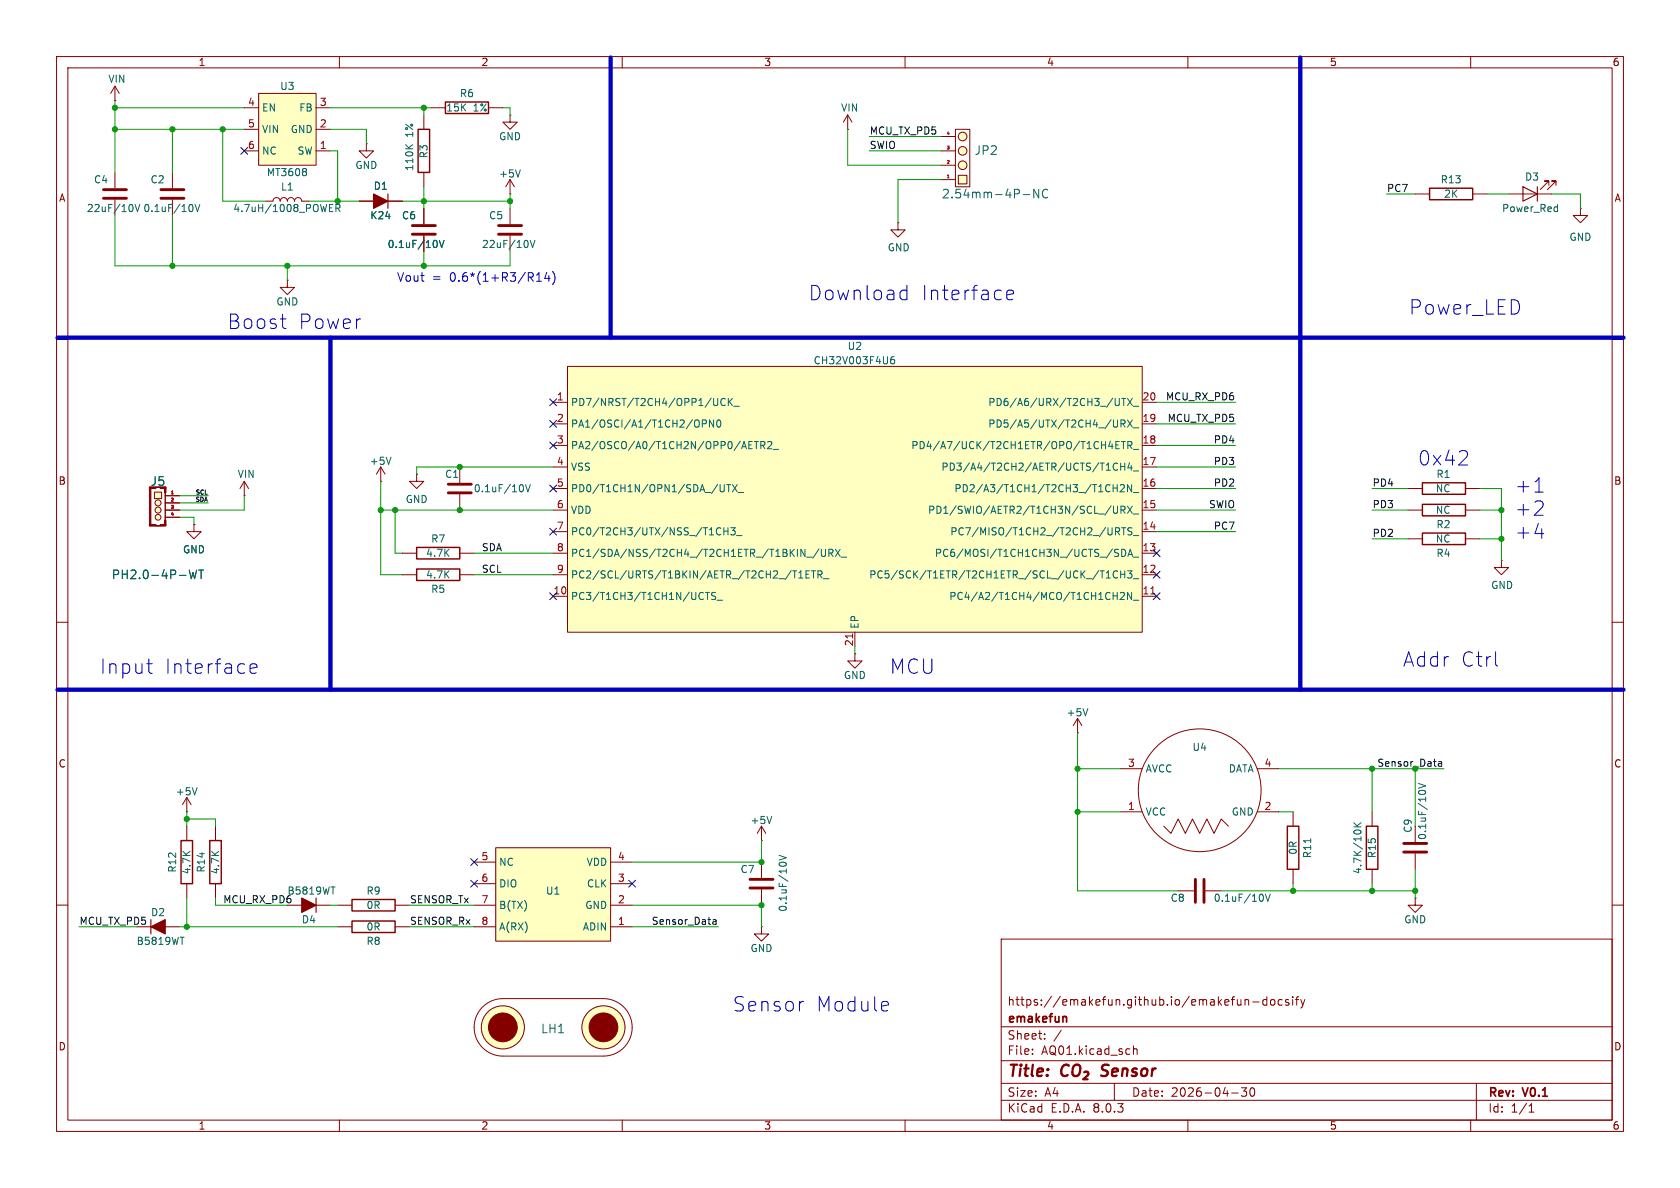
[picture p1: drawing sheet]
<svg xmlns="http://www.w3.org/2000/svg" width="297mm" height="210mm" viewBox="0 0 297 210" stroke-linecap="round" stroke-linejoin="round" font-family="sans-serif">
<g fill="none" stroke="#840000" stroke-width=".18">
<path d="M10 10h277v190h-277zM12 12h273v186h-273zM20.3 17.8h.1M20.3 15.2l-.7 1.3M20.3 15.2v2.6M20.3 15.2l.8 1.3M60 10v2M110 10v2M160 10v2M210 10v2M260 10v2M10 60h2"/>
<path d="M285 60h2M34.3 92.7v1.3h1.3l-1.3 1.3-1.3-1.3h1.3M34.3 92.7h.1M73.7 83.8v1.3h1.2l-1.2 1.3-1.3-1.3h1.3M73.7 83.8h.1M10 110h2M285 110h2M10 160h2M285 160h2M177 166h108v32h-108zM220.1 176.7v1M220.1 176.8l.2-.1 .4 .1v.9"/>
<path d="M221.5 177.1h1.1M224 176.8l-.5-.1-.3 .3v.4l.2 .2h.6M224 176.2v1.5M224.7 176.8l.2-.1 .4 .1 .1 .6-.2 .2-.3 .1-.2-.1zM226.7 176.8l-.5-.1-.2 .3v.4l.1 .2h.6M227.8 176.8l-.3-.1-.3 .2 .1 .2 .5 .2v.3h-.6M228.5 176.2v.1M228.5 176.7v1M229 176.7h.6M229.6 176.2l-.4 .2v1.3M230 176.7l.3 1M230.3 177.7l-.1 .4-.2 .1"/>
<path d="M230.7 176.7l-.4 1M60 198v2M110 198v2M160 198v2M177 194.5h108M177 191.5h108M177 187.5h108M177 181.5h108M182.5 186.3v.1M182.5 185.5v.1M184.7 183.6v.1M184.7 182.8v.1"/>
<path d="M187.6 182.1l-1.3 2M197 191.5v3M200.4 184.9v1.5M200.4 185.5l.2-.1 .4 .1v.9M210 198v2M217.7 193.2h1.2M219.5 192.3h.9l-.5 .6 .4 .1v.7l-.2 .1h-.4l-.2-.1M221.2 192.4l.1-.1a.81 .81 0 0 1 .6 .6 .81 .81 0 0 1-.3 .8l-.1 .1a.81 .81 0 0 1-.6-.6 .81 .81 0 0 1 .3-.8zM260 198v2M261 191.5v6.5M270.3 196.6h.9M270.3 195.5l.4-.4v1.5"/>
</g>
<path d="M189 188.4a.88 .88 0 0 0-1.1 0 .88 .88 0 0 0-.3 1 .69 .69 0 0 0 .3 .7 .69 .69 0 0 0 .9-.1M189.8 188.5a.69 .69 0 0 1 1.1 0 1.47 1.47 0 0 1-.6 1.7l-.5-.1a1.5 1.5 0 0 1 0-1.6zM191.7 189.5l.2-.1 .4 .1 .1 .4-.9 .9h.8M194.6 190.1l.3 .1M195 188.4l-.2 .4 .1 .2" fill="none" stroke="#840000" stroke-width=".4"/>
<path d="M188.3 179.7l.3 .2v.8" fill="none" stroke="#840000" stroke-width=".3"/>
<path d="M100.3 64.8h101.6v47h-101.6z" fill="#ffffc2"/>
<g fill="none" stroke="#840000" stroke-width=".18">
<path d="M63.5 35.6h7.6M250.2 34.3h2.5M260.3 34.3h2.6M266.7 34.3h7.6M273.8 32.8v-.8h-.8h.8l-1.5 1.5M275.1 32.8v-.8h-.8h.8l-1.5 1.5M279.4 36.8v1.3h1.3l-1.3 1.3-1.3-1.3h1.3M279.4 36.8h.1M97.8 71.1h2.5M97.8 78.7h2.5M97.8 74.9h2.5M100.3 64.8h101.6v47h-101.6z"/>
<path d="M201.9 71.1h2.6M201.9 78.7h2.6M201.9 74.9h2.6M67.3 85.1h.1M67.3 82.6l-.8 1.2M67.3 82.6v2.5M67.3 82.6l.8 1.2M81.3 82.6v2.7M81.3 87.4v2.8M97.8 97.8h2.5M97.8 94h2.5M97.8 90.2h2.5"/>
<path d="M97.8 86.4h2.5M97.8 82.6h2.5M201.9 97.8h2.6M201.9 94h2.6M201.9 90.2h2.6M201.9 86.4h2.6M201.9 82.6h2.6M248.9 86.4h2.6M259.1 86.4h2.5M265.4 99.1v1.2h1.3l-1.3 1.3-1.2-1.3h1.2M265.4 99.1h.1M97.8 105.4h2.5"/>
<path d="M97.8 101.6h2.5M151.1 115.6v1.2h1.3l-1.3 1.3-1.2-1.3h1.2M151.1 115.6h.1M151.1 111.8v2.5M201.9 105.4h2.6M201.9 101.6h2.6M228.6 143.5v2.6M228.6 153.7v2.5M242.6 143.5v2.6M242.6 153.7v2.5M250.2 158.8v1.2h1.3l-1.3 1.3-1.3-1.3h1.3M250.2 158.8h.1"/>
<path d="M250.2 146.1v2.7M250.2 150.9v2.8M50.8 160h7.6M59.7 160h2.5M59.7 163.8h2.5M69.8 160h2.6M69.8 163.8h2.6"/>
</g>
<g fill="none" stroke="#006464" stroke-width=".18">
<path d="M275 36.6h.3M275.3 36.1v1.3M275.3 37.3l-.3 .1M123.6 74.4v.9M124.2 74.9l.6-.1 .1-.1-.1-.3-.6-.2v1.3M126.2 74.2v1.3l-.8-1.3v1.3M126.8 74.4l.2-.2a.68 .68 0 0 1 .4 .7 .68 .68 0 0 1-.4 .6l-.2-.1-.1-.4zM126.9 70.4v1.1l-.3 .2M128.2 70.6a.6 .6 0 0 0-.8 .4 .6 .6 0 0 0 .6 .7l.2-.1M128.8 70.4v1.3M128.9 71l.6 .7M129.5 70.4l-.7 .8"/>
<path d="M129.7 71.8h1M132.4 79.3h.6M132.4 78h.6M133.4 78h.7M133.7 78v1.3M134.5 78.7h.6l.1-.2v-.3l-.7-.2v1.3M134.8 78.7l.4 .6M135.7 78.2l.5-.2 .2 .4-.7 .9h.7M136.7 79.4h.9M158.1 63l-.4 .1a.86 .86 0 0 0 0 1.2l.4-.1 .1-.4-.3-.3h-.2l-.3 .3M196 78.9h.8M197.3 78.7h.4"/>
<path d="M197.9 78h-.6v1.3h.6M197.9 70.4v1.1l-.3 .2M198.2 74.9l.6-.1 .1-.1-.1-.3-.6-.2v1.3M198.2 78h.8M198.3 70.4h.7M198.5 74.9l.4 .6M198.6 78v1.3M198.7 70.4v1.3M199.3 74.2l.9 1.3M199.3 70.4l.9 1.3M199.4 78.7h.6l.1-.2v-.3l-.7-.2v1.3M199.7 78.7l.4 .6"/>
<path d="M200.2 74.2l-.9 1.3M200.2 70.4l-.9 1.3M200.4 71.8h.9M200.4 79.4h.9M200.4 75.6h.9M69.1 80.8l-.4 1.3M92.4 85.7l.1 .5-.1 .7M92.9 85.7l.4 1.2 .4-1.2M127.2 93.3l.2 .1M127.4 94.4l-.2 .2M128 93.3v1.3M128 93.9h.7"/>
<path d="M128 85.7v1l-.1 .2h-.4M128.5 85.7h.7M128.7 93.3v1.3M128.8 85.7v1.2M129.2 93.3h.8l-.5 .5 .4 .1v.5l-.2 .2-.5-.2M129.5 85.7l.8 1.2M130.2 94.7h1M130.3 85.7l-.8 1.2M130.5 87.1h1M144.8 97l-1.1 1.7M145.2 97.1v1l.2 .3 .4-.1 .1-.2v-1M146.5 97.8l.6-.1 .2-.2-.1-.3-.7-.1v1.3"/>
<path d="M146.8 97.8l.5 .6M147.7 97.1l.8 1.3M148.5 97.1l-.8 1.3M148.7 98.5h1M196.8 86.3h.7M197.2 93.3h.5l.2 .2-.1 .4-.6 .1M197.3 97.1l.5 .1M197.5 85.7v1.2M197.5 97.8l.3 .2-.3 .4M197.5 94l.4 .6M197.6 82a.6 .6 0 0 0-.9 .4 .6 .6 0 0 0 .6 .7l.3-.1M197.6 89.5l-.1 1.1-.2 .1-.4-.1"/>
<path d="M198.1 85.8l.4-.1 .3 .3-.8 .9h.8M198.1 81.9v1.2M198.1 82.5h.7M198.2 90.1h.6l.1-.2-.1-.3-.6-.1v1.2M198.3 97.1a.64 .64 0 0 1 .7 .6 .64 .64 0 0 1-.7 .7zM198.3 93.3h.7M198.5 90.1l.4 .6M198.7 93.3v1.3M198.8 81.9v1.2M199.3 89.5l.9 1.2M199.4 98.4l.4-1.3 .4 1.3M199.5 98h.6"/>
<path d="M199.7 81.8l-.3 .9h.8M200 82.3v.8M200.1 85.7v1.2l-.8-1.2v1.2M200.1 93.4l-.5-.1-.2 .1v.4l.6 .2 .1 .3-.2 .3-.5-.1M200.2 89.5l-.9 1.2M200.4 98.5h.9M200.4 94.7h.9M200.4 90.9h.9M200.4 87.1h.9M200.4 83.3h.9M124.7 104.7h.7M125.1 104.7v1.3"/>
<path d="M126.5 104.8l-.5-.1-.1 .1v.4l.5 .2 .1 .3-.2 .3-.5-.1M126.8 106.1h.9M141.2 102.2h.7M141.2 101.3l.4-.4v1.3M142.5 101.5h.4M143.1 100.9h-.6v1.3h.6M143.5 100.9h.7M143.8 100.9v1.3M144.6 101.6l.6-.1 .1-.2v-.3l-.7-.1v1.3M144.9 101.6l.4 .6M145.6 102.3h.9M195.6 102.2h.7"/>
<path d="M195.6 101.3l.3-.4v1.3M196.8 105.3h.7M197.5 104.7v1.3M197.6 101a.6 .6 0 0 0-.9 .5 .6 .6 0 0 0 .6 .7l.3-.1M198.1 104.8l.4-.1 .3 .4-.8 .9h.8M198.1 100.9v1.3M198.1 101.5h.7M198.8 100.9v1.3M199.3 100.9h.8l-.4 .5 .4 .1v.6l-.2 .1-.6-.1M200.1 104.7v1.3l-.8-1.3v1.3M200.4 106.1h.9M200.4 102.3h.9"/>
<path d="M250.8 138.5l1.2 .4-1.2 .4M250.8 139.9l.5-.2 .7 .2M231.7 148.3v.7M239.3 146.2h1.3M239.3 145.4l.8 .8M239.6 146.8h.8M240.6 145.4l-.7 .6"/>
</g>
<path d="M150.7 112.1v.7M203.4 105h.8" fill="none" stroke="#a90000" stroke-width=".18"/>
<path d="M79.2 85.6h4.1M79.2 87.1h4.1M248.2 150.6h4M248.2 149.1h4" fill="none" stroke="#840000" stroke-width=".51"/>
<path d="M252.7 33.3h7.6v2h-7.6zM251.5 85.3h7.6v2.1h-7.6zM62.2 159h7.6v2h-7.6zM227.6 146.1h2v7.6h-2zM241.6 146.1h2v7.6h-2zM62.2 162.8h7.6v2h-7.6z" fill="none" stroke="#840000" stroke-width=".25"/>
<path d="M68.6 34.3v2.5M269.2 33l2.6 1.3-2.6 1.3zM271.8 33v2.6M55.9 158.8v2.5" fill="none" stroke="#840000" stroke-width=".2"/>
<g fill="#840000" stroke="#840000" stroke-width=".2">
<path d="M66 34.3l2.6 1.3-2.6 1.2z"/>
<path d="M53.3 158.8l2.6 1.2-2.6 1.3z"/>
</g>
<path d="M27.3 87h1.3v1.1h-1.3z" fill="#ffffc2"/>
<g fill="#ffffc2" stroke="#ffffc2" stroke-width=".18">
<circle cx="27.9" cy="91.4" r=".51"/>
<circle cx="27.9" cy="90.2" r=".53"/>
<circle cx="27.9" cy="88.9" r=".53"/>
<circle cx="170.2" cy="24.1" r=".76"/>
<circle cx="170.2" cy="26.7" r=".76"/>
</g>
<g fill="none" stroke="#840000" stroke-width=".18">
<path d="M158.7 39.4v1.2h1.3l-1.3 1.3-1.2-1.3h1.2M158.7 39.4h.1M26.5 86.1h2.7v6.9h-2.7zM27.3 87h1.3v1.1h-1.3zM29.2 87.1v4.8M29.2 87.6h2.5M29.2 88.9h2.5M29.2 90.2h2.5M29.2 91.4h2.5M43.2 87.6h.1M43.2 85.1l-.8 1.3M43.2 85.1v2.5"/>
<path d="M43.2 85.1l.7 1.3M190.5 129.5h.1M190.5 127l-.8 1.3M190.5 127v2.5M190.5 127l.8 1.3"/>
<circle cx="27.9" cy="90.2" r=".53"/>
<circle cx="27.9" cy="88.9" r=".53"/>
<circle cx="27.9" cy="91.4" r=".51"/>
</g>
<g fill="#840000" stroke="#840000" stroke-width=".18">
<path d="M26.4 92.7h1.2v.3h-1.2z"/>
<path d="M26.4 86.1h.3v6.9h-.3z"/>
<path d="M27.5 92.9l.8 .1z"/>
<path d="M28.3 92.7h1v.3h-1z"/>
<path d="M29.1 91.9h.2v.9h-.2z"/>
<path d="M29.1 86.1h.2v1h-.2z"/>
</g>
<path d="M30.3 87.3h.3" fill="none" stroke="#a90000" stroke-width=".18"/>
<path d="M33.5 100.8l.3 1.5 .3-1.1 .3 1.1 .4-1.5M35.1 100.8h.9M35.6 100.8v1.5M192.3 125.3l-.4 1.2" fill="none" stroke="#006464" stroke-width=".18"/>
<path d="M169.4 31h1.5v1.5h-1.5z" fill="#ffffc2"/>
<g fill="#ffffc2" stroke="#ffffc2" stroke-width=".18">
<circle cx="170.2" cy="29.2" r=".76"/>
<circle cx="88.9" cy="181.6" r="3.8"/>
<circle cx="106.7" cy="181.6" r="3.8"/>
</g>
<g fill="none" stroke="#840000" stroke-width=".18">
<path d="M166.4 31.8h2.5M166.4 29.2h2.5M166.4 26.7h2.5M166.4 24.1h2.5M168.9 22.9h2.5v10.1h-2.5zM169.4 31h1.5v1.5h-1.5zM71.1 97.8h2.6M81.3 97.8h2.5M248.9 95.3h2.6M248.9 90.2h2.6M259.1 95.3h2.5M259.1 90.2h2.5"/>
<path d="M71.1 101.6h2.6M81.3 101.6h2.5M198.1 135.9h3.8M222.2 135.9h3.9M134.6 148.6h.1M134.6 146.1l-.7 1.2M134.6 146.1v2.5M134.6 146.1l.8 1.2M198.1 143.5h3.8M205.7 146.1l1.3 1.2 1.3-2.5 1.2 2.5 1.3-2.5 1.3 2.5 1.3-2.5 1.2 2.5 1.3-2.5 1.3 1.3M208.3 157.5h2.8M213.1 157.5h2.8"/>
<path d="M222.2 143.5h3.9M85.3 178a5.1 5.1 0 0 1 3.6-1.5h17.8a5.1 5.1 0 0 1 5.1 5.1 5.1 5.1 0 0 1-5.1 5.1h-17.8a5.1 5.1 0 0 1-4.7-3.1 5.1 5.1 0 0 1 1.1-5.6z"/>
<circle cx="170.2" cy="24.1" r=".76"/>
<circle cx="170.2" cy="29.2" r=".76"/>
<circle cx="170.2" cy="26.7" r=".76"/>
<circle cx="212.1" cy="139.7" r="10.9"/>
<circle cx="88.9" cy="181.6" r="3.8"/>
<circle cx="106.7" cy="181.6" r="3.8"/>
</g>
<path d="M167.5 31.4h.3" fill="none" stroke="#a90000" stroke-width=".18"/>
<path d="M180.9 34.4h1.1M183.6 33.5v1.5l-.8-1.5v1.5M185.2 33.6a.61 .61 0 0 0-.7 0 .61 .61 0 0 0-.2 .7 .57 .57 0 0 0 .3 .6 .57 .57 0 0 0 .6-.1M136.4 144.3l-.4 1.3M223.2 158.1l.1 .4-.1 .8M223.7 158.1l.4 1.2 .5-1.2" fill="none" stroke="#006464" stroke-width=".18"/>
<path d="M73.7 96.8h7.6v2h-7.6zM251.5 94.2h7.6v2.1h-7.6zM251.5 89.2h7.6v2h-7.6zM73.7 100.6h7.6v2h-7.6z" fill="none" stroke="#840000" stroke-width=".25"/>
<g fill="#840000" stroke="#840000" stroke-width=".18">
<circle cx="88.9" cy="181.6" r="2.54"/>
<circle cx="106.7" cy="181.6" r="2.54"/>
</g>
<path d="M211.3 155.4v4.1M212.9 155.4v4.1" fill="none" stroke="#840000" stroke-width=".51"/>
<path d="M87.6 149.9h20.3v16.5h-20.3z" fill="#ffffc2"/>
<g fill="none" stroke="#840000" stroke-width=".18">
<path d="M76.2 19.1h2.5M86.4 19.1h2.5M20.3 30.5v2.8M20.3 35.3v2.8M30.5 30.5v2.8M30.5 35.3v2.8M47 35.6h1.3a.64 .64 0 0 1 .6-.7 .64 .64 0 0 1 .6 .7 .64 .64 0 0 1 .7-.7 .64 .64 0 0 1 .6 .7 .64 .64 0 0 1 .6-.7 .64 .64 0 0 1 .7 .7 .64 .64 0 0 1 .6-.7 .64 .64 0 0 1 .6 .7h1.3M64.8 25.4v1.3h-1.3l1.3 1.2 1.2-1.2h-1.2M64.8 25.4h.1M74.9 20.3v2.6M74.9 30.5v2.5M74.9 36.8v2.8"/>
<path d="M90.2 20.3v1.3h-1.3l1.3 1.3 1.2-1.3h-1.2M90.2 20.3h.1M90.2 34.3h.1M90.2 31.8l-.8 1.2M90.2 31.8v2.5M90.2 36.8v2.8M90.2 31.8l.7 1.2M149.9 22.9h.1M149.9 20.3l-.8 1.3M149.9 20.3v2.6M149.9 20.3l.7 1.3M50.8 49.5v1.3h-1.3l1.3 1.3 1.3-1.3h-1.3"/>
<path d="M50.8 49.5h.1M74.9 41.7v2.8M90.2 41.7v2.8M33 143.5h.1M33 141v2.5M33 146.1v2.5M33 156.2v2.6M33 141l-.7 1.2M33 141l.8 1.2M38.1 146.1v2.5M38.1 156.2v2.6M83.8 156.2h3.8"/>
<path d="M83.8 152.4h3.8M87.6 149.9h20.3v16.5h-20.3zM107.9 156.2h3.9M107.9 152.4h3.9M134.6 152.4v2.8M134.6 157.2v2.8M24.1 163.8h7.6M83.8 163.8h3.8M83.8 160h3.8M107.9 163.8h3.9M107.9 160h3.9M134.6 163.8v1.3h1.3l-1.3 1.3-1.3-1.3h1.3"/>
<path d="M134.6 163.8h.1"/>
</g>
<path d="M78.7 18h7.7v2.1h-7.7zM73.9 22.9h2v7.6h-2zM32 148.6h2v7.6h-2zM37.1 148.6h2v7.6h-2z" fill="none" stroke="#840000" stroke-width=".25"/>
<g fill="none" stroke="#006464" stroke-width=".18">
<path d="M23.5 36.4v.8M23.9 36.1l.4 1.3 .4-1.3M33.9 36.2l.2 .4-.2 .7M34.5 36.1l.4 1.3 .4-1.3M58.2 36.7h.5M58.2 37.4h.6M58.2 36.1h.6M59.4 36.8l.6-.1 .1-.1v-.3l-.7-.2v1.3M59.7 36.8l.4 .6M71.7 25.6l.7 .7M73 25.6l-.8 .5M92 30l-.4 1.3"/>
<path d="M77.1 42.5l.2 .5-.2 .7M77.7 42.5l.4 1.3 .4-1.3M93.3 42.7v.8M93.7 42.5l.5 1.3 .4-1.3M34.8 139.2l-.4 1.3M137.7 151.2l1.3 .4-1.3 .4M137.8 152.6l.4-.2 .7 .2"/>
</g>
<path d="M18.3 33.5h4.1M18.3 35.1h4.1M28.4 33.5h4.1M28.4 35.1h4.1M72.9 39.9h4.1M88.1 39.9h4.1M72.9 41.4h4.1M88.1 41.4h4.1M132.6 157h4.1M132.6 155.4h4.1" fill="none" stroke="#840000" stroke-width=".51"/>
<path d="M26.7 162.6v2.5" fill="none" stroke="#840000" stroke-width=".2"/>
<path d="M26.7 163.8l2.5-1.2v2.5z" fill="#840000" stroke="#840000" stroke-width=".2"/>
<path d="M45.7 16.5h10.2v12.7h-10.2z" fill="#ffffc2"/>
<g fill="none" stroke="#840000" stroke-width=".18">
<path d="M43.2 19.1h2.5M45.7 16.5h10.2v12.7h-10.2zM55.9 19.1h2.5M43.2 26.7h2.5M43.2 22.9h2.5M55.9 26.7h2.5M55.9 22.9h2.5M63.5 35.6h2.5M68.6 35.6h2.5M74.9 36.8v2.8M74.9 41.7v2.8M29.2 87.6h2.5"/>
<path d="M29.2 88.9h2.5M29.2 90.2h2.5M29.2 91.4h2.5M34.3 92.7h.1"/>
</g>
<path d="M54.1 29.8l.1 .2-.1 .3M54.1 30.4l.1 .2-.1 .4M77.1 42.5l.2 .5-.2 .7M77.7 42.5l.4 1.3 .4-1.3M33.5 100.8l.3 1.5 .3-1.1 .3 1.1 .4-1.5M35.1 100.8h.9M35.6 100.8v1.5" fill="none" stroke="#006464" stroke-width=".18"/>
<path d="M254.3 135.3l.1 .2 .5-.1M254.3 134.7h.5l.1 .8M254.9 134.9l-.5 .1-.1 .2M126 163.2l.2 .2 .4-.1M126.1 162.6h.4l.1 .8M126.6 162.9h-.4l-.2 .2" fill="none" stroke="#0f0f0f" stroke-width=".18"/>
<g fill="none" stroke="#0000c2" stroke-width=".18">
<path d="M49.6 56.4h1M50.3 58.1h.3M94.9 49.7h.8M94.9 48.6l.4-.4v1.5M96.7 48.1l-.4 1.1h.9M97 48.7v1M97.7 48a1.75 1.75 0 0 1 0 2.3M159.6 51.3l.7 .1M160.3 50.4v2.6M160.3 52.9l-.7 .1M178 52.1l1.2-.2-.1-.5-.8-.1-.3 .4v.9l.1 .3 .2 .1 .8-.1M259.3 79.9l.1 .2-.1 .6"/>
<path d="M257.9 82.2h1.5M271.4 87h1.4M271.4 94.3h1.5M25.9 117.3h1M26.4 118.9l.5 .1M44.2 118.2l1.2-.3-.1-.4-.7-.2-.4 .4v1l.1 .2 .3 .1 .7-.1M264.5 117.6l.3 .2M141.8 177h.3M156.7 177l.2 .1 .2 .5-1.3 .3M156.9 178.6l-.2 .1"/>
</g>
<path d="M107.9 10.2v49.5M229.9 10.2v111.7M10.2 59.7h276.8M58.4 59.7v62.2M10.2 121.9h276.8" fill="none" stroke="#0000c2" stroke-width=".76"/>
<g fill="none" stroke="#009600" stroke-width=".18">
<path d="M20.3 17.8v12.7M20.3 19.1h22.9M58.4 19.1h17.8M74.9 19.1v1.2M88.9 19.1h1.3v1.2M20.3 22.9h22.9M20.3 38.1v8.9h69.9v-2.5M30.5 22.9v7.6M30.5 38.1v8.9M39.4 22.9v12.7h7.6M54.6 35.6h8.9M58.4 22.9h6.4v2.5"/>
<path d="M58.4 26.7h1.3v8.9M71.1 35.6h19.1M74.9 33v3.8M90.2 34.3v2.5M149.9 22.9v6.3h16.5M153.7 26.7h12.7M153.7 24.1h12.7M166.4 31.8h-7.7v7.6M245.1 34.3h5.1M262.9 34.3h3.8M274.3 34.3h5.1v2.5M50.8 47v2.5"/>
<path d="M74.9 44.5v2.5M204.5 74.9h13.9M204.5 71.1h13.9M204.5 78.7h13.9M31.7 91.4h2.6v1.3M31.7 87.6h5.1M31.7 88.9h5.1M43.2 87.6v2.6h-11.5M67.3 85.1v16.5h3.8M67.3 90.2h30.5M69.8 90.2v7.6h1.3M83.8 97.8h14"/>
<path d="M97.8 82.6h-24.1v1.2M204.5 90.2h13.9M204.5 94h13.9M204.5 86.4h13.9M204.5 82.6h13.9M242.6 90.2h6.3M242.6 86.4h6.3M242.6 95.3h6.3M261.6 90.2h3.8M261.6 86.4h3.8v12.7M261.6 95.3h3.8M83.8 101.6h14"/>
<path d="M151.1 114.3v1.3M190.5 135.9h7.6M190.5 129.5v28h17.8M226.1 135.9h29.2M242.6 135.9v7.6M250.2 135.9v10.2M33 144.8h5.1v1.3M33 143.5v2.6M33 158.8v5M38.1 158.8v1.2h12.7M134.6 148.6v3.8h-22.8M190.5 143.5h7.6"/>
<path d="M215.9 157.5h34.3M226.1 143.5h2.5M228.6 156.2v1.3M242.6 156.2v1.3M250.2 153.7v5.1M14 163.8h10.1M31.7 163.8h28M58.4 160h1.3M72.4 160h11.4M72.4 163.8h11.4M111.8 160h22.8v3.8M111.8 163.8h15.2"/>
</g>
<g fill="none" stroke="#000084" stroke-width=".18">
<path d="M42.6 26.1l1.2 1.2M43.8 26.1l-1.2 1.2M97.2 78.1l1.2 1.2M97.2 70.5l1.2 1.2M97.2 74.3l1.2 1.2M98.4 78.1l-1.2 1.2M98.4 70.5l-1.2 1.2M98.4 74.3l-1.2 1.2M97.2 93.4l1.2 1.2M97.2 85.8l1.2 1.2M98.4 93.4l-1.2 1.2M98.4 85.8l-1.2 1.2"/>
<path d="M203.9 97.2l1.2 1.2M205.1 97.2l-1.2 1.2M97.2 104.8l1.2 1.2M98.4 104.8l-1.2 1.2M203.9 101l1.2 1.2M203.9 104.8l1.2 1.2M205.1 101l-1.2 1.2M205.1 104.8l-1.2 1.2M83.2 155.6l1.2 1.2M83.2 151.8l1.2 1.2M84.4 155.6l-1.2 1.2M84.4 151.8l-1.2 1.2"/>
<path d="M111.2 155.6l1.2 1.2M112.4 155.6l-1.2 1.2"/>
</g>
<path d="M30.3 87.3h.3" fill="none" stroke="#a90000" stroke-width=".18"/>
<g fill="#009600" stroke="#009600" stroke-width=".18">
<circle cx="242.6" cy="135.9" r=".46"/>
<circle cx="242.6" cy="157.5" r=".46"/>
<circle cx="250.2" cy="157.5" r=".46"/>
<circle cx="228.6" cy="157.5" r=".46"/>
<circle cx="30.5" cy="22.9" r=".46"/>
<circle cx="39.4" cy="22.9" r=".46"/>
<circle cx="20.3" cy="19.1" r=".46"/>
<circle cx="74.9" cy="19.1" r=".46"/>
<circle cx="20.3" cy="22.9" r=".46"/>
<circle cx="74.9" cy="35.6" r=".46"/>
<circle cx="59.7" cy="35.6" r=".46"/>
<circle cx="90.2" cy="35.6" r=".46"/>
<circle cx="30.5" cy="47" r=".46"/>
<circle cx="33" cy="144.8" r=".46"/>
<circle cx="33" cy="163.8" r=".46"/>
<circle cx="74.9" cy="47" r=".46"/>
<circle cx="50.8" cy="47" r=".46"/>
<circle cx="69.8" cy="90.2" r=".46"/>
<circle cx="67.3" cy="90.2" r=".46"/>
<circle cx="81.3" cy="82.6" r=".46"/>
<circle cx="81.3" cy="90.2" r=".46"/>
<circle cx="265.4" cy="90.2" r=".46"/>
<circle cx="265.4" cy="95.3" r=".46"/>
<circle cx="190.5" cy="135.9" r=".46"/>
<circle cx="190.5" cy="143.5" r=".46"/>
<circle cx="134.6" cy="160" r=".46"/>
<circle cx="134.6" cy="152.4" r=".46"/>
</g>
<g font-size="3.5" fill="#0000c2">
<text x="142.9" y="53.3">Download</text>
<text x="162.8" y="53.3">Interface</text>
<text x="40.2" y="58.4">Boost</text>
<text x="52.7" y="58.4">Power</text>
<text x="249.1" y="55.9">Power_LED</text>
<text x="250.6" y="82.5">0x42</text>
<text x="267.8" y="87.3">+1</text>
<text x="267.8" y="91.4">+2</text>
<text x="267.8" y="95.5">+4</text>
<text x="17.6" y="119.4">Input</text>
<text x="29.1" y="119.4">Interface</text>
<text x="157.3" y="119.4">MCU</text>
<text x="248" y="118.1">Addr</text>
<text x="258.2" y="118.1">Ctrl</text>
<text x="129.5" y="179">Sensor</text>
<text x="144.2" y="179">Module</text>
</g>
<g font-size="2.8" fill="#840000">
<text x="178" y="190.9">Title:</text>
<text x="195.6" y="190.9">Sensor</text>
</g>
<g font-size="2.1" fill="#006464">
<text x="172.2" y="27.6">JP2</text>
<text x="166.4" y="35.3">2.54mm-4P-NC</text>
<text x="26.6" y="86.1">J5</text>
<text x="19.7" y="102.6">PH2.0-4P-WT</text>
<text x="95.6" y="182.9">LH1</text>
</g>
<g font-size="2.1" fill="#0000c2">
<text x="70.1" y="50">Vout</text>
<text x="76.3" y="50">=</text>
<text x="79.5" y="50">0.6*(1+R3/R14)</text>
</g>
<g font-size="2.1" fill="#840000">
<text x="178" y="178">https://emakefun.github.io/emakefun-docsify</text>
<text x="178" y="184">Sheet:</text>
<text x="178" y="181.2">emakefun</text>
<text x="178" y="186.7">File:</text>
<text x="184.1" y="186.7">AQ01.kicad_sch</text>
<text x="178" y="196.9">KiCad</text>
<text x="178" y="194.1">Size:</text>
<text x="184.7" y="194.1">A4</text>
<text x="185.7" y="196.9">E.D.A.</text>
<text x="193.3" y="196.9">8.0.3</text>
<text x="200" y="194.1">Date:</text>
<text x="207" y="194.1">2026-04-30</text>
<text x="263" y="194.3">Rev:</text>
<text x="263" y="196.9">Id:</text>
<text x="267.1" y="196.9">1/1</text>
<text x="269.4" y="194.3">V0.1</text>
</g>
<g font-size="1.8" fill="#840000">
<text x="35" y="11.9">1</text>
<text x="85" y="11.9">2</text>
<text x="135" y="11.9">3</text>
<text x="185" y="11.9">4</text>
<text x="235" y="11.9">5</text>
<text x="285" y="11.9">6</text>
<text x="10.3" y="35.9">A</text>
<text x="285.3" y="35.9">A</text>
<text x="10.3" y="85.9">B</text>
<text x="285.3" y="85.9">B</text>
<text x="10.3" y="135.9">C</text>
<text x="285.3" y="135.9">C</text>
<text x="10.3" y="185.9">D</text>
<text x="285.3" y="185.9">D</text>
<text x="35" y="199.9">1</text>
<text x="85" y="199.9">2</text>
<text x="135" y="199.9">3</text>
<text x="185" y="199.9">4</text>
<text x="235" y="199.9">5</text>
<text x="285" y="199.9">6</text>
</g>
<g font-size="1.8" fill="#006464">
<text x="19.1" y="14.8">VIN</text>
<text x="49.4" y="16.1">U3</text>
<text x="81.2" y="17.4">R6</text>
<text x="46.2" y="19.9">EN</text>
<text x="46.2" y="23.7">VIN</text>
<text x="51.3" y="23.7">GND</text>
<text x="52.8" y="19.9">FB</text>
<text x="78.8" y="19.9">15K</text>
<text x="83.6" y="19.9">1%</text>
<text x="148.6" y="19.9">VIN</text>
<text x="46.2" y="27.5">NC</text>
<text x="52.5" y="27.5">SW</text>
<text x="73.3" y="24.3" transform="rotate(-90 73.3 24.3)">1%</text>
<text x="75.8" y="28.1" transform="rotate(-90 75.8 28.1)">R3</text>
<text x="88.1" y="25">GND</text>
<text x="16.5" y="32.6">C4</text>
<text x="26.5" y="32.6">C2</text>
<text x="47.1" y="31.3">MT3608</text>
<text x="49.6" y="33.9">L1</text>
<text x="62.7" y="30.1">GND</text>
<text x="66" y="33.8">D1</text>
<text x="73.3" y="30.3" transform="rotate(-90 73.3 30.3)">110K</text>
<text x="88.1" y="31.6">+5V</text>
<text x="254.6" y="32.6">R13</text>
<text x="255.2" y="35.2">2K</text>
<text x="269.5" y="32.1">D3</text>
<text x="15.2" y="37.7">22uF/10V</text>
<text x="25.2" y="37.7">0.1uF/10V</text>
<text x="41.1" y="37.7">4.7uH/1008_POWER</text>
<text x="65.4" y="39">K24</text>
<text x="71" y="39">C6</text>
<text x="86.4" y="39">C5</text>
<text x="265.4" y="37.7">Power_Red</text>
<text x="68.4" y="44">0.1uF/10V</text>
<text x="85.1" y="44">22uF/10V</text>
<text x="156.8" y="44.6">GND</text>
<text x="277.4" y="42.8">GND</text>
<text x="48.8" y="54.2">GND</text>
<text x="143.7" y="64.6">CH32V003F4U6</text>
<text x="149.8" y="62.1">U2</text>
<text x="100.8" y="72">PD7/NRST/T2CH4/OPP1/UCK_</text>
<text x="174.6" y="72">PD6/A6/URX/T2CH3_/UTX_</text>
<text x="100.8" y="75.8">PA1/OSCI/A1/T1CH2/OPN0</text>
<text x="174.6" y="75.8">PD5/A5/UTX/T2CH4_/URX_</text>
<text x="65.3" y="82.4">+5V</text>
<text x="100.8" y="79.6">PA2/OSCO/A0/T1CH2N/OPP0/AETR2_</text>
<text x="100.8" y="83.4">VSS</text>
<text x="161" y="79.6">PD4/A7/UCK/T2CH1ETR/OPO/T1CH4ETR_</text>
<text x="166.3" y="83.4">PD3/A4/T2CH2/AETR/UCTS/T1CH4_</text>
<text x="41.9" y="84.7">VIN</text>
<text x="71.6" y="89.1">GND</text>
<text x="78.6" y="84.7">C1</text>
<text x="83.7" y="87.2">0.1uF/10V</text>
<text x="100.8" y="87.2">PD0/T1CH1N/OPN1/SDA_/UTX_</text>
<text x="168.6" y="87.2">PD2/A3/T1CH1/T2CH3_/T1CH2N_</text>
<text x="253.7" y="87.2">NC</text>
<text x="253.8" y="84.7">R1</text>
<text x="100.8" y="91">VDD</text>
<text x="100.8" y="94.8">PC0/T2CH3/UTX/NSS_/T1CH3_</text>
<text x="164" y="91">PD1/SWIO/AETR2/T1CH3N/SCL_/URX_</text>
<text x="167.9" y="94.8">PC7/MISO/T1CH2_/T2CH2_/URTS_</text>
<text x="253.7" y="91">NC</text>
<text x="253.8" y="93.6">R2</text>
<text x="32.3" y="98">GND</text>
<text x="75.2" y="98.7">4.7K</text>
<text x="76.1" y="96.1">R7</text>
<text x="100.8" y="98.7">PC1/SDA/NSS/T2CH4_/T2CH1ETR_/T1BKIN_/URX_</text>
<text x="165.2" y="98.7">PC6/MOSI/T1CH1CH3N_/UCTS_/SDA_</text>
<text x="253.7" y="96.1">NC</text>
<text x="253.8" y="98.7">R4</text>
<text x="75.2" y="102.5">4.7K</text>
<text x="76.1" y="105">R5</text>
<text x="100.8" y="106.3">PC3/T1CH3/T1CH1N/UCTS_</text>
<text x="100.8" y="102.5">PC2/SCL/URTS/T1BKIN/AETR_/T2CH2_/T1ETR_</text>
<text x="153.6" y="102.5">PC5/SCK/T1ETR/T2CH1ETR_/SCL_/UCK_/T1CH3_</text>
<text x="167.7" y="106.3">PC4/A2/T1CH4/MCO/T1CH1CH2N_</text>
<text x="263.5" y="104.3">GND</text>
<text x="152" y="111.3" transform="rotate(-90 152 111.3)">EP</text>
<text x="149.1" y="120.2">GND</text>
<text x="188.5" y="126.8">+5V</text>
<text x="202.4" y="136.8">AVCC</text>
<text x="210.7" y="132.9">U4</text>
<text x="217.1" y="136.8">DATA</text>
<text x="31" y="140.8">+5V</text>
<text x="132.6" y="145.9">+5V</text>
<text x="202.4" y="144.4">VCC</text>
<text x="217.7" y="144.4">GND</text>
<text x="249.8" y="147.3" transform="rotate(-90 249.8 147.3)">C9</text>
<text x="252.3" y="148.6" transform="rotate(-90 252.3 148.6)">0.1uF/10V</text>
<text x="31.3" y="154.3" transform="rotate(-90 31.3 154.3)">R12</text>
<text x="33.9" y="154.6" transform="rotate(-90 33.9 154.6)">4.7K</text>
<text x="36.4" y="154.3" transform="rotate(-90 36.4 154.3)">R14</text>
<text x="39" y="154.6" transform="rotate(-90 39 154.6)">4.7K</text>
<text x="88.1" y="153.3">NC</text>
<text x="103.6" y="153.3">VDD</text>
<text x="130.8" y="154.5">C7</text>
<text x="229.5" y="151.2" transform="rotate(-90 229.5 151.2)">0R</text>
<text x="232" y="151.8" transform="rotate(-90 232 151.8)">R11</text>
<text x="240.9" y="154.6" transform="rotate(-90 240.9 154.6)">4.7K/10K</text>
<text x="243.4" y="151.8" transform="rotate(-90 243.4 151.8)">R15</text>
<text x="64.7" y="158.3">R9</text>
<text x="64.7" y="160.9">0R</text>
<text x="88.1" y="157.1">DIO</text>
<text x="88.1" y="160.9">B(TX)</text>
<text x="96.4" y="158.3">U1</text>
<text x="103.4" y="160.9">GND</text>
<text x="103.7" y="157.1">CLK</text>
<text x="139.3" y="161.3" transform="rotate(-90 139.3 161.3)">0.1uF/10V</text>
<text x="206.9" y="159.6">C8</text>
<text x="214.5" y="159.6">0.1uF/10V</text>
<text x="24.3" y="167.2">B5819WT</text>
<text x="26.6" y="162.2">D2</text>
<text x="53.3" y="163.4">D4</text>
<text x="64.7" y="167.2">R8</text>
<text x="64.7" y="164.7">0R</text>
<text x="88.1" y="164.7">A(RX)</text>
<text x="102.9" y="164.7">ADIN</text>
<text x="248.2" y="163.4">GND</text>
<text x="132.6" y="168.5">GND</text>
</g>
<g font-size="1.8" fill="#a90000">
<text x="43.7" y="18.8">4</text>
<text x="43.7" y="22.6">5</text>
<text x="56.4" y="22.6">2</text>
<text x="56.4" y="18.8">3</text>
<text x="43.7" y="26.4">6</text>
<text x="56.4" y="26.4">1</text>
<text x="98.4" y="70.9">1</text>
<text x="201.9" y="70.9">20</text>
<text x="98.4" y="74.7">2</text>
<text x="201.9" y="74.7">19</text>
<text x="98.4" y="78.5">3</text>
<text x="98.4" y="82.3">4</text>
<text x="201.9" y="82.3">17</text>
<text x="201.9" y="78.5">18</text>
<text x="98.4" y="86.1">5</text>
<text x="98.4" y="89.9">6</text>
<text x="201.9" y="89.9">15</text>
<text x="201.9" y="86.1">16</text>
<text x="98.4" y="93.7">7</text>
<text x="201.9" y="93.7">14</text>
<text x="98.4" y="97.5">8</text>
<text x="98.4" y="101.3">9</text>
<text x="201.9" y="101.3">12</text>
<text x="201.9" y="97.5">13</text>
<text x="97.7" y="105.2">10</text>
<text x="201.9" y="105.2">11</text>
<text x="150.9" y="114.3" transform="rotate(-90 150.9 114.3)">21</text>
<text x="199.3" y="135.6">3</text>
<text x="223.4" y="135.6">4</text>
<text x="199.3" y="143.3">1</text>
<text x="223.4" y="143.3">2</text>
<text x="85" y="152.1">5</text>
<text x="85" y="156">6</text>
<text x="109.1" y="156">3</text>
<text x="109.1" y="152.1">4</text>
<text x="85" y="159.8">7</text>
<text x="109.1" y="159.8">2</text>
<text x="85" y="163.6">8</text>
<text x="109.1" y="163.6">1</text>
</g>
<g font-size="1.8" fill="#0f0f0f">
<text x="153.7" y="23.9">MCU_TX_PD5</text>
<text x="153.7" y="26.4">SWIO</text>
<text x="245.1" y="34">PC7</text>
<text x="206" y="70.9">MCU_RX_PD6</text>
<text x="206.3" y="74.7">MCU_TX_PD5</text>
<text x="214.5" y="82.3">PD3</text>
<text x="214.5" y="78.5">PD4</text>
<text x="213.6" y="89.9">SWIO</text>
<text x="214.5" y="86.1">PD2</text>
<text x="242.6" y="89.9">PD3</text>
<text x="242.6" y="86.1">PD4</text>
<text x="214.5" y="93.7">PC7</text>
<text x="242.6" y="95">PD2</text>
<text x="85.1" y="97.5">SDA</text>
<text x="85.1" y="101.3">SCL</text>
<text x="39.4" y="159.8">MCU_RX_PD6</text>
<text x="50.9" y="158.3">B5819WT</text>
<text x="72.4" y="159.8">SENSOR_Tx</text>
<text x="14" y="163.6">MCU_TX_PD5</text>
<text x="72.4" y="163.6">SENSOR_Rx</text>
<text x="115.1" y="163.6">Sensor_Data</text>
</g>
<text font-size="1.8" fill="#009600" x="243.4" y="135.6">Sensor_Data</text>
<g font-size="1.1" fill="#0f0f0f">
<text x="34.4" y="88.7">SDA</text>
<text x="34.4" y="87.5">SCL</text>
</g>
<g font-size=".7" fill="#a90000">
<text x="167.2" y="23.9">4</text>
<text x="167.2" y="29">2</text>
<text x="167.2" y="26.4">3</text>
<text x="167.2" y="31.5">1</text>
<text x="30.1" y="87.4">1</text>
<text x="30.1" y="88.6">2</text>
<text x="30.1" y="89.9">3</text>
<text x="30.1" y="91.2">4</text>
</g>
</svg>
